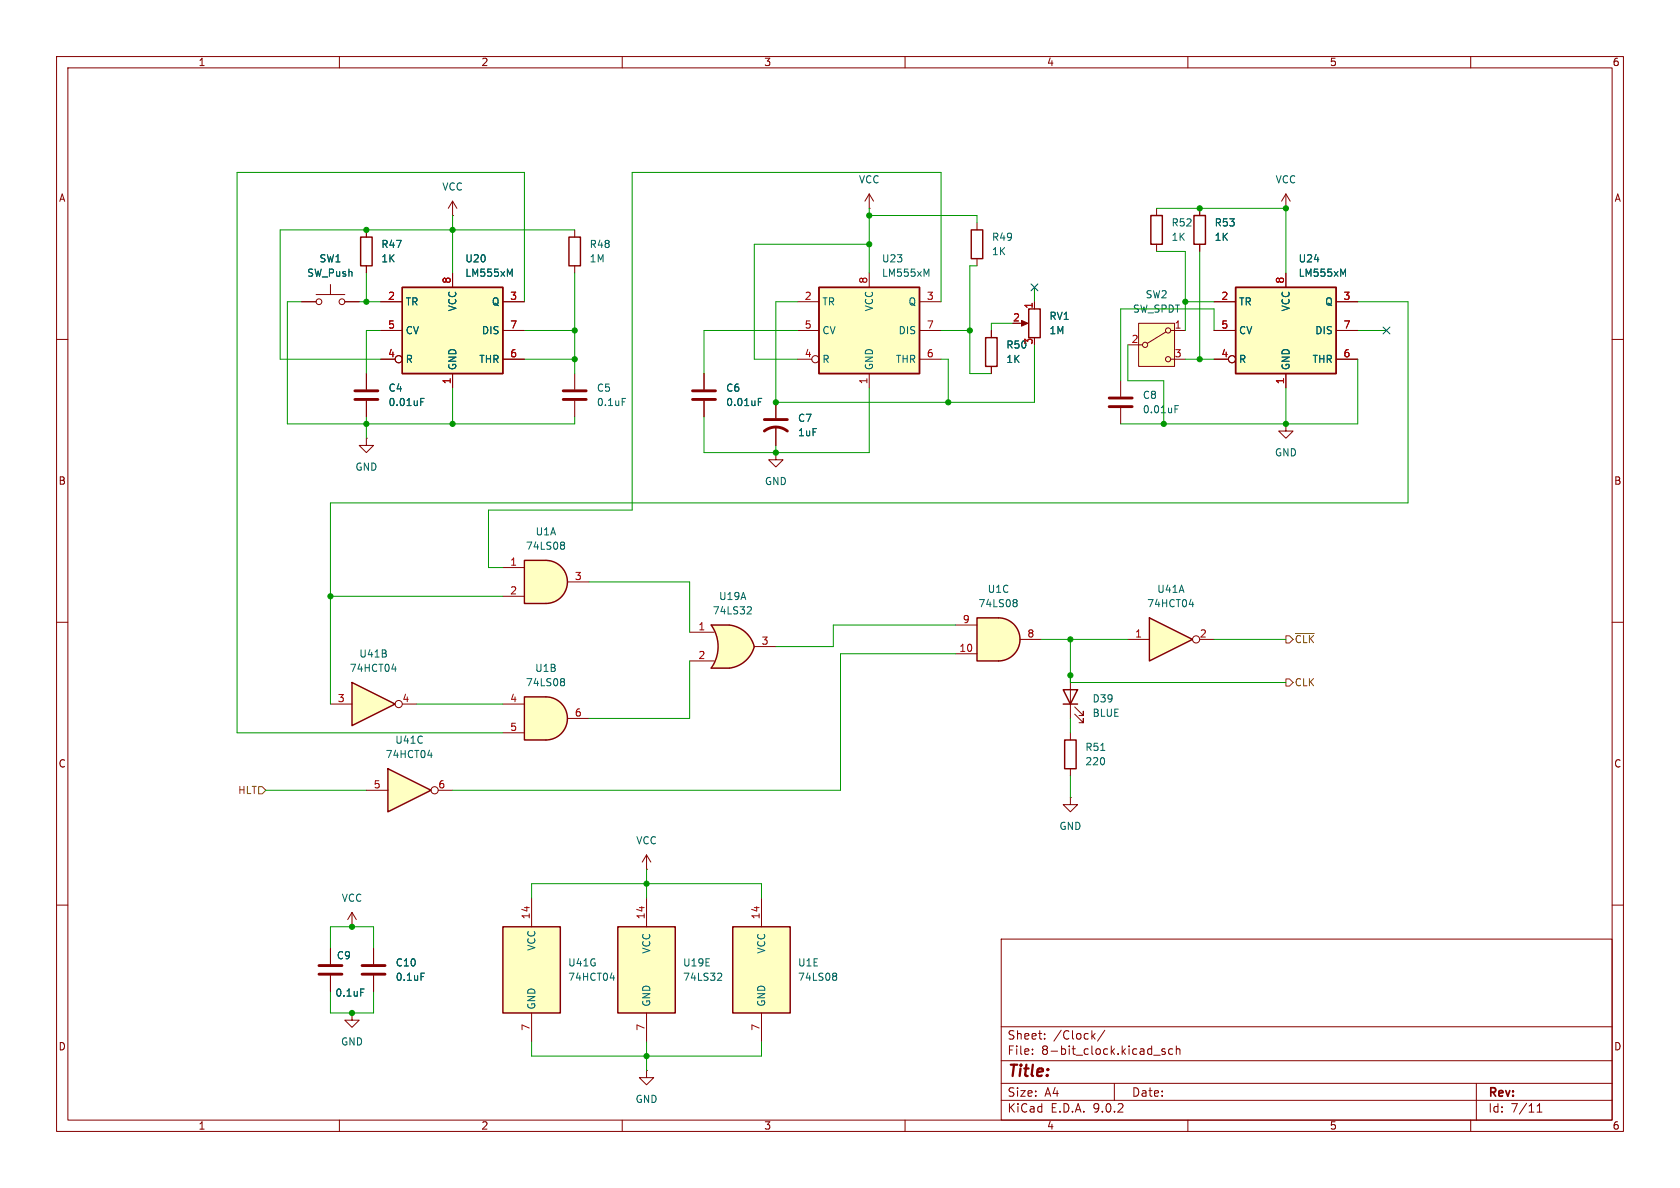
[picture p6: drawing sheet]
<svg xmlns="http://www.w3.org/2000/svg" width="297mm" height="210mm" viewBox="0 0 297 210" stroke-linecap="round" stroke-linejoin="round" font-family="sans-serif">
<g fill="none" stroke="#840000" stroke-width=".18">
<path d="M10 10h277v190h-277zM12 12h273v186h-273zM60 10v2M110 10v2M160 10v2M210 10v2M260 10v2M53.3 53.3h2.6M55.9 52.1h5.1M58.4 50.3v1.8M61 53.3h2.5M64.8 40.6v1.3"/>
<path d="M64.8 47v1.3M10 60h2M285 60h2M10 110h2M285 110h2M114.3 153.7h.1M114.3 151.1l-.8 1.3M114.3 151.1l.8 1.3M114.3 151.1v2.6M10 160h2M177 166h108v32h-108zM285 160h2"/>
<path d="M60 198v2M110 198v2M160 198v2M177 194.5h108M177 191.5h108M177 187.5h108M177 181.5h108M182.5 186.3v.1M182.5 185.5v.1M184.7 183.6v.1M184.7 182.8v.1M193.2 183.1l.4 .6"/>
<path d="M193.6 182.7l-.6 .6M195.3 182.1l-1.3 2M197 191.5v3M204 186.5h1.1M206 185.5l-.4-.1-.2 .2 .1 .2 .5 .2v.3h-.6M207.3 185.5l-.4-.1-.3 .3v.4l.1 .2h.6M208 185.5l.2-.1 .3 .1 .1 .9M208 184.9v1.5M210 198v2M260 198v2M261 191.5v6.5M271.7 196.6h.9"/>
<path d="M271.7 195.5l.5-.4v1.5"/>
<circle cx="56.4" cy="53.3" r=".51"/>
<circle cx="60.5" cy="53.3" r=".51"/>
</g>
<path d="M63.8 41.9h2v5.1h-2z" fill="none" stroke="#840000" stroke-width=".25"/>
<path d="M68.6 135.9l7.6 3.8-7.6 3.8z" fill="#ffffc2"/>
<path d="M68.6 135.9l7.6 3.8-7.6 3.8z" fill="none" stroke="#840000" stroke-width=".25"/>
<g fill="none" stroke="#840000" stroke-width=".18">
<path d="M64.8 139.7h3.8M77.5 139.7h2.5"/>
<circle cx="76.8" cy="139.7" r=".63"/>
</g>
<path d="M75.6 133.5h.8M76.2 133.1v.8" fill="none" stroke="#006464" stroke-width=".18"/>
<path d="M125.7 110.5h3.2M125.7 118.1h3.2" fill="none" stroke="#ffffc2" stroke-width=".18"/>
<g fill="#ffffc2" stroke="#ffffc2" stroke-width=".18">
<path d="M128.3 112.9l5 1.4a5.2 5.2 0 0 1-4.4 3.8z"/>
<path d="M128.9 110.5a5.1 5.1 0 0 1 4.4 3.8l-4.9 1.3z"/>
</g>
<path d="M125.7 110.5h3.2v7.6h-3.2a6.7 6.7 0 0 0 0-7.6z" fill="#ffffc2"/>
<path d="M100.6 41.9h2v5.1h-2zM125.7 110.5h3.2a5.1 5.1 0 0 1 4.4 3.8 5.2 5.2 0 0 1-4.4 3.8h-3.2a6.6 6.6 0 0 0 0-7.6z" fill="none" stroke="#840000" stroke-width=".25"/>
<path d="M101.6 40.6v1.3M101.6 47v1.3M64.8 77.5v1.2h1.2l-1.2 1.3-1.3-1.3h1.3M64.8 77.5h.1M101.6 66v2.8M101.6 70.9v2.8M137.2 80v1.3h1.2l-1.2 1.3-1.3-1.3h1.3M137.2 80h.1M121.9 111.8h4.3M121.9 116.8h4.3M133.3 114.3h3.9" fill="none" stroke="#840000" stroke-width=".18"/>
<path d="M110 70.4h.6M132.3 107.3h.4l.1 .3-.8 .9h.8" fill="none" stroke="#006464" stroke-width=".18"/>
<path d="M99.6 69.1h4M99.6 70.6h4" fill="none" stroke="#840000" stroke-width=".51"/>
<path d="M176.5 109.2a3.8 3.8 0 0 1 3.8 3.8 3.8 3.8 0 0 1-3.8 3.8z" fill="#ffffc2" stroke="#ffffc2" stroke-width=".18"/>
<path d="M172.7 109.2h3.8v7.6h-3.8z" fill="#ffffc2"/>
<path d="M172.7 109.2h3.8a3.8 3.8 0 0 1 3.8 3.8 3.8 3.8 0 0 1-3.8 3.8h-3.8z" fill="none" stroke="#840000" stroke-width=".25"/>
<path d="M64.8 66v2.8M64.8 70.9v2.8M168.9 110.5h3.8M168.9 115.6h3.8M180.3 113h3.8" fill="none" stroke="#840000" stroke-width=".18"/>
<path d="M74.4 71h.4M74.4 70.4h.6M179.3 106h.3l.2 .2-.2 .3M179.3 106.5h.3M179.6 106.5l.2 .3v.2l-.1 .2-.4 .1" fill="none" stroke="#006464" stroke-width=".18"/>
<path d="M62.7 69.1h4.1M62.7 70.6h4.1" fill="none" stroke="#840000" stroke-width=".51"/>
<path d="M71.1 50.8h17.8v15.2h-17.8z" fill="#ffffc2"/>
<path d="M71.1 50.8h17.8v15.2h-17.8z" fill="none" stroke="#840000" stroke-width=".25"/>
<g fill="none" stroke="#840000" stroke-width=".18">
<path d="M67.3 53.3h3.8M67.3 58.4h3.8M80 48.3v2.5M88.9 53.3h3.8M88.9 58.4h3.8M67.3 63.5h2.5M80 66v2.6M88.9 63.5h3.8"/>
<circle cx="70.5" cy="63.5" r=".63"/>
</g>
<path d="M90.1 48.5l.4-.9v1.2" fill="none" stroke="#006464" stroke-width=".18"/>
<path d="M62.2 120.7l7.6 3.8-7.6 3.8z" fill="#ffffc2"/>
<path d="M62.2 120.7l7.6 3.8-7.6 3.8z" fill="none" stroke="#840000" stroke-width=".25"/>
<g fill="none" stroke="#840000" stroke-width=".18">
<path d="M58.4 124.5h3.8M71.1 124.5h2.6"/>
<circle cx="70.5" cy="124.5" r=".63"/>
</g>
<path d="M69.3 118.3h.8M69.9 117.8v.9" fill="none" stroke="#006464" stroke-width=".18"/>
<path d="M96.5 123.2a3.8 3.8 0 0 1 3.8 3.8 3.8 3.8 0 0 1-3.8 3.8z" fill="#ffffc2" stroke="#ffffc2" stroke-width=".18"/>
<path d="M92.7 123.2h3.8v7.6h-3.8z" fill="#ffffc2"/>
<path d="M92.7 123.2h3.8a3.8 3.8 0 0 1 3.8 3.8 3.8 3.8 0 0 1-3.8 3.8h-3.8zM188 121.9h2.5l-1.3 2.6zM188 124.5h2.5M188.2 130.8h2v5.1h-2z" fill="none" stroke="#840000" stroke-width=".25"/>
<path d="M189.2 119.4v7.6M88.9 124.5h3.8M88.9 129.5h3.8M100.3 127h3.8M189.2 129.5v1.3M189.2 135.9v1.3M190 126.2l1.5 1.6v-.8v.8h-.7M190 125l1.5 1.5v-.8v.8h-.7M189.2 141v1.2h1.3l-1.3 1.3-1.2-1.3h1.2M189.2 141h.1" fill="none" stroke="#840000" stroke-width=".18"/>
<path d="M99.3 120h.3l.2 .2-.2 .3M99.3 120.5h.3M99.6 120.5l.2 .2v.3l-.1 .2h-.4M194.6 132.7h.7" fill="none" stroke="#006464" stroke-width=".18"/>
<path d="M96.5 99.1a3.8 3.8 0 0 1 3.8 3.8 3.8 3.8 0 0 1-3.8 3.8z" fill="#ffffc2" stroke="#ffffc2" stroke-width=".18"/>
<path d="M92.7 99.1h3.8v7.6h-3.8z" fill="#ffffc2"/>
<path d="M92.7 99.1h3.8a3.8 3.8 0 0 1 3.8 3.8 3.8 3.8 0 0 1-3.8 3.8h-3.8z" fill="none" stroke="#840000" stroke-width=".25"/>
<path d="M80 38.1h.1M80 35.6l-.8 1.2M80 35.6l.8 1.2M80 35.6v2.5M88.9 100.3h3.8M88.9 105.4h3.8M100.3 102.9h3.8M62.2 179.1v1.2h1.3l-1.3 1.3-1.2-1.3h1.2M62.2 179.1h.1" fill="none" stroke="#840000" stroke-width=".18"/>
<path d="M99.3 95.8h.3l.2 .3-.2 .3M99.3 96.4h.3M99.6 96.4l.2 .2v.3l-.1 .1-.4 .1" fill="none" stroke="#006464" stroke-width=".18"/>
<path d="M129.5 163.8h10.2v15.3h-10.2z" fill="#ffffc2"/>
<path d="M174.2 59.7h2.1v5.1h-2.1zM129.5 163.8h10.2v15.3h-10.2z" fill="none" stroke="#840000" stroke-width=".25"/>
<path d="M175.3 58.4v1.3M124.5 66v2.8M124.5 70.9v2.8M137.2 71.1v2.8M137.2 75.4v3.3M175.3 64.8v1.2M134.6 158.8v5M134.6 179.1v5.1" fill="none" stroke="#840000" stroke-width=".18"/>
<path d="M134.1 71h.4M134.1 70.4h.6M147.4 172h.3l.2 .3-.2 .3M147.4 172.6h.3M147.7 172.6l.2 .2v.3l-.1 .1-.4 .1" fill="none" stroke="#006464" stroke-width=".18"/>
<path d="M122.4 69.1h4.1M122.4 70.6h4.1M135.1 76.2a3.3 3.3 0 0 1 4.1 0M135.1 74.2h4.1" fill="none" stroke="#840000" stroke-width=".51"/>
<path d="M144.8 50.8h17.8v15.2h-17.8z" fill="#ffffc2"/>
<path d="M144.8 50.8h17.8v15.2h-17.8z" fill="none" stroke="#840000" stroke-width=".25"/>
<g fill="none" stroke="#840000" stroke-width=".18">
<path d="M141 53.3h3.8M141 58.4h3.8M153.7 48.3v2.5M162.6 53.3h3.8M162.6 58.4h3.8M141 63.5h2.5M153.7 66v2.6M162.6 63.5h3.8"/>
<circle cx="144.1" cy="63.5" r=".63"/>
</g>
<path d="M163.8 48.5l.4-.9v1.2" fill="none" stroke="#006464" stroke-width=".18"/>
<path d="M201.3 57.2h6.3v7.6h-6.3z" fill="#ffffc2"/>
<g fill="none" stroke="#840000" stroke-width=".18">
<path d="M201.3 57.2h6.3v7.6h-6.3zM206.1 58.7l-3.3 2M207 58.4h2.5M199.4 61h2.5M207 63.5h2.5"/>
<circle cx="206.5" cy="58.4" r=".46"/>
<circle cx="202.4" cy="61" r=".46"/>
<circle cx="206.5" cy="63.5" r=".46"/>
</g>
<path d="M203.2 109.2l7.6 3.8-7.6 3.8z" fill="#ffffc2"/>
<path d="M203.5 38.1h2v5.1h-2zM211.1 38.1h2v5.1h-2zM171.7 40.6h2v5.1h-2zM181.9 54.6h2v5.1h-2zM203.2 109.2l7.6 3.8-7.6 3.8z" fill="none" stroke="#840000" stroke-width=".25"/>
<g fill="none" stroke="#840000" stroke-width=".18">
<path d="M153.7 36.8h.1M153.7 34.3l-.8 1.3M153.7 34.3l.7 1.3M153.7 34.3v2.5M172.7 39.4v1.2M204.5 36.8v1.3M212.1 36.8v1.3M227.3 36.8h.1M227.3 34.3l-.7 1.3M227.3 34.3l.8 1.3M227.3 34.3v2.5M172.7 45.7v1.3"/>
<path d="M180.3 57.2h1.1M182.9 53.3v1.3M204.5 43.2v1.3M212.1 43.2v1.3M198.1 67.3v2.8M198.1 72.1v2.8M227.3 74.9v1.3h1.3l-1.3 1.3-1.2-1.3h1.2M227.3 74.9h.1M199.4 113h3.8M212.1 113h2.5M58.4 167.6v2.8M58.4 172.5v2.8"/>
<circle cx="211.5" cy="113" r=".63"/>
</g>
<path d="M207.7 72.3h.4M207.7 71.7h.6M210.2 106.8h.8M210.9 106.4v.9M63.8 174.8h.6" fill="none" stroke="#006464" stroke-width=".18"/>
<path d="M196.1 70.4h4.1M196.1 71.9h4.1M56.4 170.7h4.1M56.4 172.2h4.1" fill="none" stroke="#840000" stroke-width=".51"/>
<path d="M180.6 56.6l1.1 .6-1.1 .5z" fill="#840000" stroke="#840000" stroke-width=".18"/>
<path d="M218.4 50.8h17.8v15.2h-17.8z" fill="#ffffc2"/>
<path d="M218.4 50.8h17.8v15.2h-17.8z" fill="none" stroke="#840000" stroke-width=".25"/>
<g fill="none" stroke="#840000" stroke-width=".18">
<path d="M214.6 53.3h3.8M214.6 58.4h3.8M227.3 48.3v2.5M236.2 53.3h3.8M236.2 58.4h3.8M214.6 63.5h2.6M227.3 66v2.6M236.2 63.5h3.8M114.3 189.2v1.3h1.3l-1.3 1.3-1.3-1.3h1.3M114.3 189.2h.1"/>
<circle cx="217.8" cy="63.5" r=".63"/>
</g>
<path d="M237.4 48.5l.5-.9v1.2" fill="none" stroke="#006464" stroke-width=".18"/>
<path d="M109.2 163.8h10.2v15.3h-10.2z" fill="#ffffc2"/>
<path d="M109.2 163.8h10.2v15.3h-10.2z" fill="none" stroke="#840000" stroke-width=".25"/>
<path d="M114.3 158.8v5M114.3 179.1v5.1" fill="none" stroke="#840000" stroke-width=".18"/>
<path d="M127.1 172l.4 .1 .1 .3-.8 .9h.8" fill="none" stroke="#006464" stroke-width=".18"/>
<path d="M88.9 163.8h10.2v15.3h-10.2z" fill="#ffffc2"/>
<path d="M88.9 163.8h10.2v15.3h-10.2z" fill="none" stroke="#840000" stroke-width=".25"/>
<g fill="none" stroke="#840000" stroke-width=".18">
<path d="M212.1 36.8v1.3M53.3 53.3h2.6M61 53.3h2.5M64.8 40.6v1.3M64.8 47v1.3M67.3 53.3h3.8M67.3 58.4h3.8M80 48.3v2.5M88.9 53.3h3.8M88.9 58.4h3.8M175.3 58.4v1.3M182.9 53.3v1.3"/>
<path d="M212.1 43.2v1.3M214.6 53.3h3.8M214.6 58.4h3.8M227.3 48.3v2.5M236.2 53.3h3.8M236.2 58.4h3.8M64.8 66v2.8M64.8 70.9v2.8M67.3 63.5h2.5M80 66v2.6M88.9 63.5h3.8M124.5 66v2.8"/>
<path d="M124.5 70.9v2.8M137.2 71.1v2.8M137.2 75.4v3.3M175.3 64.8v1.2M214.6 63.5h2.6M227.3 66v2.6M236.2 63.5h3.8M94 158.8v5M58.4 167.6v2.8M58.4 172.5v2.8M62.2 163.8h.1M62.2 161.3l-.7 1.3"/>
<path d="M62.2 161.3l.8 1.3M62.2 161.3v2.5M66 167.6v2.8M66 172.5v2.8M94 179.1v5.1"/>
<circle cx="70.5" cy="63.5" r=".63"/>
<circle cx="217.8" cy="63.5" r=".63"/>
</g>
<path d="M90.1 48.5l.4-.9v1.2M237.4 48.5l.5-.9v1.2M74.4 71h.4M74.4 70.4h.6M134.1 71h.4M134.1 70.4h.6M63.8 174.8h.6M74.4 172h.6M107.9 172.9h.8M108.5 172.5v.8" fill="none" stroke="#006464" stroke-width=".18"/>
<path d="M64 170.7h4.1M64 172.2h4.1" fill="none" stroke="#840000" stroke-width=".51"/>
<path d="M227.3 112.4h.7l.6 .6-.6 .7h-.7zM229 112h3.3M45.7 139.1h.7l.6 .6-.6 .6h-.7zM227.3 120h.7l.6 .7-.6 .6h-.7z" fill="none" stroke="#725600" stroke-width=".18"/>
<g fill="none" stroke="#009600" stroke-width=".18">
<path d="M80 38.1v10.2M153.7 36.8v11.5M153.7 38.1h19v1.3M204.5 36.8h22.8v11.5M53.3 53.3h-2.5v21.6h50.8v-1.2M63.5 53.3h3.8M64.8 48.3v5M67.3 58.4h-2.5v7.6M92.7 53.3v-22.8h-50.8v99h47M92.7 58.4h8.9M101.6 40.6h-52.1v22.9h17.8M101.6 48.3v17.7"/>
<path d="M141 58.4h-16.5v7.6M141 53.3h-3.8v17.8h45.7v-10.1M153.7 43.2h-20.4v20.3h7.7M166.4 53.3v-22.8h-54.6v59.7h-25.4v10.1h2.5M166.4 58.4h5M172.7 47h-1.3v19h3.9M179.1 57.2h-3.8v1.2M182.9 50.8v2.5M204.5 44.5h5v13.9M209.5 53.3h5.1M212.1 44.5v19M214.6 58.4v-3.8h-16.5v12.7"/>
<path d="M240 58.4h5.1M240 53.3h8.9v35.6h-190.5v35.6M64.8 73.7v3.8M80 68.6v6.3M92.7 63.5h8.9M137.2 78.7v1.3M153.7 68.6v11.4h-29.2v-6.3M166.4 63.5h1.2v7.6M199.4 61v6.3h6.3v7.6M209.5 63.5h5.1M227.3 68.6v6.3M240 63.5v11.4h-41.9"/>
<path d="M58.4 105.4h30.5M104.1 102.9h17.8v8.9M121.9 116.8v10.2h-17.8M168.9 115.6h-20.3v24.1h-68.6M168.9 110.5h-21.6v3.8h-10.1M184.1 113h15.3M189.2 113v7.7h38.1M214.6 113h12.7M47 139.7h17.8M73.7 124.5h15.2M189.2 127v2.5M189.2 137.2v3.8"/>
<path d="M94 158.8v-2.6h40.6v2.6M114.3 153.7v5.1M58.4 167.6v-3.8h7.6v3.8M58.4 175.3v3.8h7.6v-3.8M94 184.2v2.5h40.6v-2.5M114.3 184.2v5"/>
</g>
<path d="M182.3 50.2l1.2 1.2M183.5 50.2l-1.2 1.2M244.5 57.8l1.2 1.2M245.7 57.8l-1.2 1.2" fill="none" stroke="#000084" stroke-width=".18"/>
<g fill="#009600" stroke="#009600" stroke-width=".18">
<circle cx="189.2" cy="119.4" r=".46"/>
<circle cx="153.7" cy="38.1" r=".46"/>
<circle cx="167.6" cy="71.1" r=".46"/>
<circle cx="64.8" cy="40.6" r=".46"/>
<circle cx="64.8" cy="53.3" r=".46"/>
<circle cx="101.6" cy="63.5" r=".46"/>
<circle cx="64.8" cy="74.9" r=".46"/>
<circle cx="80" cy="74.9" r=".46"/>
<circle cx="58.4" cy="105.4" r=".46"/>
<circle cx="80" cy="40.6" r=".46"/>
<circle cx="101.6" cy="58.4" r=".46"/>
<circle cx="137.2" cy="80" r=".46"/>
<circle cx="137.2" cy="71.1" r=".46"/>
<circle cx="153.7" cy="43.2" r=".46"/>
<circle cx="205.7" cy="74.9" r=".46"/>
<circle cx="209.5" cy="53.3" r=".46"/>
<circle cx="189.2" cy="113" r=".46"/>
<circle cx="171.4" cy="58.4" r=".46"/>
<circle cx="212.1" cy="63.5" r=".46"/>
<circle cx="212.1" cy="36.8" r=".46"/>
<circle cx="227.3" cy="74.9" r=".46"/>
<circle cx="227.3" cy="36.8" r=".46"/>
<circle cx="114.3" cy="186.7" r=".46"/>
<circle cx="114.3" cy="156.2" r=".46"/>
<circle cx="62.2" cy="163.8" r=".46"/>
<circle cx="62.2" cy="179.1" r=".46"/>
</g>
<text font-size="2.8" fill="#840000" x="178" y="190.9">Title:</text>
<g font-size="2.1" fill="#840000">
<text x="178" y="184">Sheet:</text>
<text x="186.2" y="184">/Clock/</text>
<text x="178" y="186.7">File:</text>
<text x="184.1" y="186.7">8-bit_clock.kicad_sch</text>
<text x="178" y="196.9">KiCad</text>
<text x="178" y="194.1">Size:</text>
<text x="184.7" y="194.1">A4</text>
<text x="185.7" y="196.9">E.D.A.</text>
<text x="193.3" y="196.9">9.0.2</text>
<text x="200" y="194.1">Date:</text>
<text x="263" y="194.3">Rev:</text>
<text x="263" y="196.9">Id:</text>
<text x="267.1" y="196.9">7/11</text>
</g>
<g font-size="1.8" fill="#840000">
<text x="35" y="11.9">1</text>
<text x="85" y="11.9">2</text>
<text x="135" y="11.9">3</text>
<text x="185" y="11.9">4</text>
<text x="235" y="11.9">5</text>
<text x="285" y="11.9">6</text>
<text x="10.3" y="35.9">A</text>
<text x="285.3" y="35.9">A</text>
<text x="10.3" y="85.9">B</text>
<text x="285.3" y="85.9">B</text>
<text x="10.3" y="135.9">C</text>
<text x="285.3" y="135.9">C</text>
<text x="10.3" y="185.9">D</text>
<text x="285.3" y="185.9">D</text>
<text x="35" y="199.9">1</text>
<text x="85" y="199.9">2</text>
<text x="135" y="199.9">3</text>
<text x="185" y="199.9">4</text>
<text x="235" y="199.9">5</text>
<text x="285" y="199.9">6</text>
</g>
<g font-size="1.8" fill="#006464">
<text x="78.1" y="33.9">VCC</text>
<text x="151.8" y="32.6">VCC</text>
<text x="225.4" y="32.6">VCC</text>
<text x="207" y="40.2">R52</text>
<text x="214.6" y="40.2">R53</text>
<text x="56.4" y="46.6">SW1</text>
<text x="67.3" y="46.6">1K</text>
<text x="67.3" y="44">R47</text>
<text x="82.2" y="46.6">U20</text>
<text x="104.1" y="46.6">1M</text>
<text x="104.1" y="44">R48</text>
<text x="155.8" y="46.6">U23</text>
<text x="175.3" y="45.3">1K</text>
<text x="175.3" y="42.8">R49</text>
<text x="207" y="42.8">1K</text>
<text x="214.6" y="42.8">1K</text>
<text x="229.5" y="46.6">U24</text>
<text x="54.2" y="49.1">SW_Push</text>
<text x="82.2" y="49.1">LM555xM</text>
<text x="155.8" y="49.1">LM555xM</text>
<text x="202.4" y="52.9">SW2</text>
<text x="229.5" y="49.1">LM555xM</text>
<text x="71.6" y="54.2">TR</text>
<text x="71.6" y="59.3">CV</text>
<text x="80.9" y="55.1" transform="rotate(-90 80.9 55.1)">VCC</text>
<text x="85.1" y="59.3">DIS</text>
<text x="86.9" y="54.2">Q</text>
<text x="145.3" y="54.2">TR</text>
<text x="145.3" y="59.3">CV</text>
<text x="154.5" y="55.1" transform="rotate(-90 154.5 55.1)">VCC</text>
<text x="158.8" y="59.3">DIS</text>
<text x="160.5" y="54.2">Q</text>
<text x="185.4" y="56.7">RV1</text>
<text x="185.4" y="59.3">1M</text>
<text x="200.2" y="55.5">SW_SPDT</text>
<text x="218.9" y="54.2">TR</text>
<text x="218.9" y="59.3">CV</text>
<text x="228.2" y="55.1" transform="rotate(-90 228.2 55.1)">VCC</text>
<text x="232.4" y="59.3">DIS</text>
<text x="234.2" y="54.2">Q</text>
<text x="71.6" y="64.4">R</text>
<text x="80.9" y="65.5" transform="rotate(-90 80.9 65.5)">GND</text>
<text x="84.6" y="64.4">THR</text>
<text x="145.3" y="64.4">R</text>
<text x="154.5" y="65.5" transform="rotate(-90 154.5 65.5)">GND</text>
<text x="158.3" y="64.4">THR</text>
<text x="177.8" y="64.4">1K</text>
<text x="177.8" y="61.8">R50</text>
<text x="218.9" y="64.4">R</text>
<text x="228.2" y="65.5" transform="rotate(-90 228.2 65.5)">GND</text>
<text x="231.9" y="64.4">THR</text>
<text x="68.6" y="69.4">C4</text>
<text x="68.6" y="72">0.01uF</text>
<text x="105.4" y="69.4">C5</text>
<text x="105.4" y="72">0.1uF</text>
<text x="128.3" y="69.4">C6</text>
<text x="128.3" y="72">0.01uF</text>
<text x="201.9" y="70.7">C8</text>
<text x="141" y="74.8">C7</text>
<text x="141" y="77.3">1uF</text>
<text x="201.9" y="73.3">0.01uF</text>
<text x="62.7" y="83.4">GND</text>
<text x="225.3" y="80.9">GND</text>
<text x="135.1" y="86">GND</text>
<text x="94.6" y="94.8">U1A</text>
<text x="92.9" y="97.4">74LS08</text>
<text x="127" y="106.3">U19A</text>
<text x="172.9" y="107.5">74LS08</text>
<text x="174.5" y="105">U1C</text>
<text x="202.7" y="107.5">74HCT04</text>
<text x="204.5" y="105">U41A</text>
<text x="125.9" y="108.8">74LS32</text>
<text x="61.7" y="119">74HCT04</text>
<text x="63.4" y="116.4">U41B</text>
<text x="94.5" y="119">U1B</text>
<text x="92.9" y="121.5">74LS08</text>
<text x="193" y="124.4">D39</text>
<text x="69.8" y="131.7">U41C</text>
<text x="193" y="126.9">BLUE</text>
<text x="68.1" y="134.2">74HCT04</text>
<text x="191.8" y="135.5">220</text>
<text x="191.8" y="132.9">R51</text>
<text x="112.4" y="149.5">VCC</text>
<text x="187.2" y="146.9">GND</text>
<text x="60.3" y="159.6">VCC</text>
<text x="59.4" y="169.8">C9</text>
<text x="69.9" y="171">C10</text>
<text x="69.9" y="173.6">0.1uF</text>
<text x="94.8" y="168.2" transform="rotate(-90 94.8 168.2)">VCC</text>
<text x="100.3" y="171">U41G</text>
<text x="100.3" y="173.6">74HCT04</text>
<text x="115.2" y="168.7" transform="rotate(-90 115.2 168.7)">VCC</text>
<text x="120.7" y="171">U19E</text>
<text x="120.7" y="173.6">74LS32</text>
<text x="135.5" y="168.7" transform="rotate(-90 135.5 168.7)">VCC</text>
<text x="141" y="171">U1E</text>
<text x="141" y="173.6">74LS08</text>
<text x="59.2" y="176.4">0.1uF</text>
<text x="94.8" y="178.6" transform="rotate(-90 94.8 178.6)">GND</text>
<text x="115.2" y="178.1" transform="rotate(-90 115.2 178.1)">GND</text>
<text x="135.5" y="178.1" transform="rotate(-90 135.5 178.1)">GND</text>
<text x="60.2" y="185">GND</text>
<text x="112.3" y="195.2">GND</text>
</g>
<g font-size="1.8" fill="#a90000">
<text x="68.5" y="53.1">2</text>
<text x="79.8" y="50.2" transform="rotate(-90 79.8 50.2)">8</text>
<text x="90.1" y="53.1">3</text>
<text x="142.2" y="53.1">2</text>
<text x="153.4" y="50.2" transform="rotate(-90 153.4 50.2)">8</text>
<text x="163.8" y="53.1">3</text>
<text x="215.8" y="53.1">2</text>
<text x="227.1" y="50.2" transform="rotate(-90 227.1 50.2)">8</text>
<text x="237.4" y="53.1">3</text>
<text x="68.5" y="58.2">5</text>
<text x="90.1" y="58.2">7</text>
<text x="142.2" y="58.2">5</text>
<text x="163.8" y="58.2">7</text>
<text x="179" y="56.9">2</text>
<text x="182.6" y="54.7" transform="rotate(-90 182.6 54.7)">1</text>
<text x="207.6" y="58.2">1</text>
<text x="215.8" y="58.2">5</text>
<text x="237.4" y="58.2">7</text>
<text x="68.5" y="63.2">4</text>
<text x="90.1" y="63.2">6</text>
<text x="142.2" y="63.2">4</text>
<text x="163.8" y="63.2">6</text>
<text x="182.6" y="61" transform="rotate(-90 182.6 61)">3</text>
<text x="200" y="60.7">2</text>
<text x="207.6" y="63.2">3</text>
<text x="215.8" y="63.2">4</text>
<text x="237.4" y="63.2">6</text>
<text x="79.8" y="68" transform="rotate(-90 79.8 68)">1</text>
<text x="153.4" y="68" transform="rotate(-90 153.4 68)">1</text>
<text x="227.1" y="68" transform="rotate(-90 227.1 68)">1</text>
<text x="90.1" y="100.1">1</text>
<text x="90.1" y="105.2">2</text>
<text x="101.5" y="102.6">3</text>
<text x="123.4" y="111.5">1</text>
<text x="170.1" y="110.2">9</text>
<text x="181.5" y="112.8">8</text>
<text x="200.6" y="112.8">1</text>
<text x="212" y="112.8">2</text>
<text x="123.4" y="116.6">2</text>
<text x="134.5" y="114">3</text>
<text x="169.5" y="115.3">10</text>
<text x="59.6" y="124.2">3</text>
<text x="71" y="124.2">4</text>
<text x="90.1" y="124.2">4</text>
<text x="90.1" y="129.3">5</text>
<text x="101.5" y="126.7">6</text>
<text x="66" y="139.4">5</text>
<text x="77.4" y="139.4">6</text>
<text x="93.7" y="162.6" transform="rotate(-90 93.7 162.6)">14</text>
<text x="114" y="162.6" transform="rotate(-90 114 162.6)">14</text>
<text x="134.4" y="162.6" transform="rotate(-90 134.4 162.6)">14</text>
<text x="93.7" y="182.3" transform="rotate(-90 93.7 182.3)">7</text>
<text x="114" y="182.3" transform="rotate(-90 114 182.3)">7</text>
<text x="134.4" y="182.3" transform="rotate(-90 134.4 182.3)">7</text>
</g>
<g font-size="1.8" fill="#725600">
<text x="228.8" y="113.9">~{CLK}</text>
<text x="228.8" y="121.5">CLK</text>
<text x="42" y="140.6">HLT</text>
</g>
</svg>
